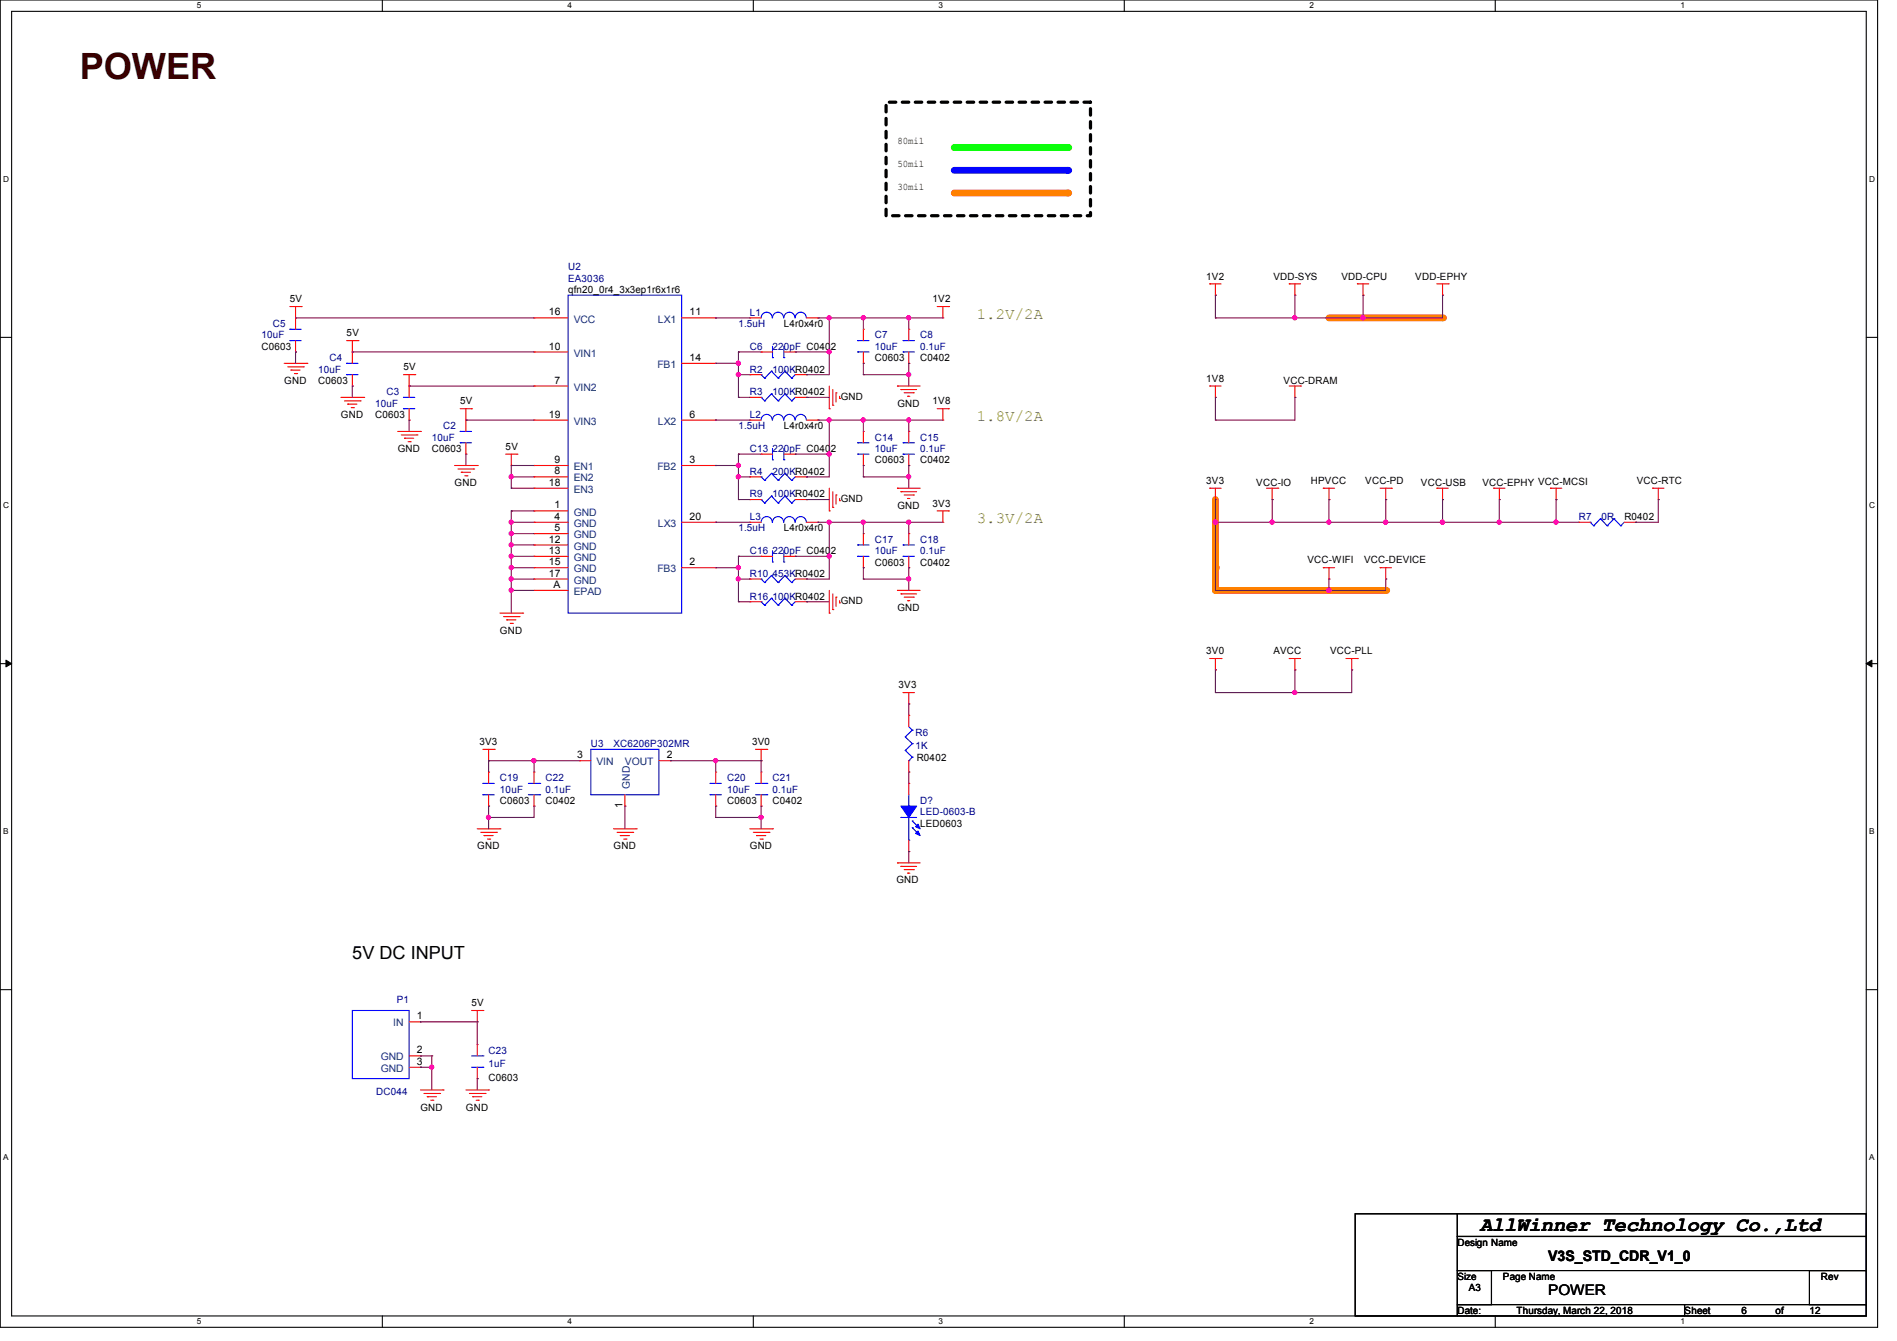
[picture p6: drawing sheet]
<svg xmlns="http://www.w3.org/2000/svg" width="297mm" height="210mm" viewBox="0 0 297 210" stroke-linecap="round" stroke-linejoin="round" font-family="sans-serif">
<path d="M0 0h294v207.9h-294zM1.8 1.8h290.4v204.3h-290.4z" fill="none" stroke="#000" stroke-width=".17"/>
<g fill="#fff">
<path d="M30.8 .2h.7v1.4h-.7z"/>
<path d="M30.8 206.2h.7v1.4h-.7z"/>
</g>
<path d="M59.9 0v1.8M59.9 206.1v1.8" fill="none" stroke="#000" stroke-width=".17"/>
<g fill="#fff">
<path d="M88.9 .2h.6v1.4h-.6z"/>
<path d="M88.9 206.2h.6v1.4h-.6z"/>
</g>
<path d="M117.9 0v1.8M117.9 206.1v1.8" fill="none" stroke="#000" stroke-width=".17"/>
<g fill="#fff">
<path d="M146.9 .2h.7v1.4h-.7z"/>
<path d="M146.9 206.2h.7v1.4h-.7z"/>
</g>
<path d="M176 0v1.8M176 206.1v1.8" fill="none" stroke="#000" stroke-width=".17"/>
<g fill="#fff">
<path d="M205 .2h.7v1.4h-.7z"/>
<path d="M205 206.2h.7v1.4h-.7z"/>
</g>
<path d="M234.1 0v1.8M234.1 206.1v1.8" fill="none" stroke="#000" stroke-width=".17"/>
<g fill="#fff">
<path d="M263.1 .2h.7v1.4h-.7z"/>
<path d="M263.1 206.2h.7v1.4h-.7z"/>
<path d="M.5 27.3h.9v1.4h-.9z"/>
<path d="M292.7 27.3h.8v1.4h-.8z"/>
<path d="M.5 78.4h.9v1.4h-.9z"/>
<path d="M292.7 78.4h.8v1.4h-.8z"/>
</g>
<path d="M0 52.8h1.8M292.2 52.8h1.8" fill="none" stroke="#000" stroke-width=".17"/>
<g fill="#fff">
<path d="M.5 129.5h.8v1.4h-.8z"/>
<path d="M292.7 129.5h.8v1.4h-.8z"/>
</g>
<path d="M0 103.9h1.8M292.2 103.9h1.8" fill="none" stroke="#000" stroke-width=".17"/>
<path d="M.9 103.4l.9 .5-.9 .5zM292.2 103.9l.9-.5v1z" fill="#000" stroke="#000" stroke-width=".16"/>
<g fill="#fff">
<path d="M.5 180.5h.8v1.4h-.8z"/>
<path d="M292.7 180.5h.8v1.4h-.8z"/>
</g>
<path d="M0 155h1.8M292.2 155h1.8" fill="none" stroke="#000" stroke-width=".17"/>
<path d="M149.4 26.7h17.8" fill="none" stroke="#00f" stroke-width="1.1"/>
<circle cx="167.2" cy="26.7" r=".53" fill="#00f"/>
<path d="M149.4 30.2h17.8" fill="none" stroke="#ff8000" stroke-width="1.1"/>
<circle cx="167.2" cy="30.2" r=".53" fill="#ff8000"/>
<path d="M138.7 16h32v17.8h-32z" fill="none" stroke="#000" stroke-width=".51" stroke-dasharray="1 1"/>
<path d="M208.1 49.8h17.7" fill="none" stroke="#ff8000" stroke-width="1.1"/>
<circle cx="225.8" cy="49.8" r=".53" fill="#ff8000"/>
<path d="M149.4 23.1h17.8" fill="none" stroke="#0f0" stroke-width="1.1"/>
<circle cx="167.2" cy="23.1" r=".53" fill="#0f0"/>
<path d="M190.3 92.5h17.8" fill="none" stroke="#ff8000" stroke-width="1.1"/>
<circle cx="208.1" cy="92.5" r=".53" fill="#ff8000"/>
<path d="M208.1 92.5h8.9" fill="none" stroke="#ff8000" stroke-width="1.1"/>
<circle cx="217" cy="92.5" r=".53" fill="#ff8000"/>
<path d="M190.3 78.2v10.7" fill="none" stroke="#ff8000" stroke-width="1.1"/>
<circle cx="190.3" cy="88.9" r=".53" fill="#ff8000"/>
<path d="M190.3 85.3v7.2" fill="none" stroke="#ff8000" stroke-width="1.1"/>
<circle cx="190.3" cy="92.5" r=".53" fill="#ff8000"/>
<g fill="none" stroke="#f00" stroke-width=".17">
<path d="M44.5 56.9h3.5M45 57.4h2.5M45.4 48h1.8M45.6 58h.1M45.6 58h1.4M46.1 58.5h.3M46.3 49.8h.1M46.3 55.1h.1M46.3 48v3.6M46.3 53.3v1.8M46.4 58.5h.1M47.2 48h.1"/>
<path d="M47.5 57.4h.1M48 56.9h.1M54.3 53.3h1.7M55.2 55.1h.1M55.2 53.3v3.6M55.2 58.7v1.8M56 53.3h.1M63.2 58.7h1.7M64.1 58.7v3.5M64.9 58.7h.1M83.6 49.8h.1M83.6 55.1h.1"/>
<path d="M83.6 49.8h5.3M83.6 55.1h5.3M106.7 56.9h5.4M106.7 49.8h5.4M112.1 49.8h.1M112.1 56.9h.1M117.4 58.7h.1M117.4 49.8h.1M117.4 58.7h1.8M117.4 49.8h1.8M119.2 55.1h.1M119.2 55.1h1.7"/>
<path d="M122.7 55.1h1.8M124.5 55.1h.1M124.5 58.7h1.8M126.3 58.7h.1M126.3 49.8h1.8M128.1 49.8h.1M135.2 51.6h.1M135.2 56.9h.1M135.2 51.6v1.7M135.2 55.1v1.8M142.3 51.6h.1M142.3 56.9h.1"/>
<path d="M142.3 51.6v1.7M142.3 55.1v1.8M146.7 48h1.8M147.6 49.8h.1M147.6 48v1.8M148.5 48h.1M189.4 44.4h.1M189.4 44.4h1.8M190.3 46.2h.1M190.3 44.4v1.8M201.8 44.4h.1M201.8 44.4h1.8"/>
<path d="M202.7 46.2h.1M202.7 44.4v1.8M212.5 44.4h.1M212.5 44.4h1.8M213.4 46.2h.1M213.4 44.4v1.8M225 44.4h1.7M225.8 46.2h.1M225.8 44.4v1.8M226.7 44.4h.1M53.4 62.2h3.5M53.9 62.8h2.5"/>
<path d="M54.4 63.3h.1M54.4 63.3h1.5M55 63.8h.3M55.2 60.5h.1M55.3 63.8h.1M56.4 62.8h.1M56.9 62.2h.1M62.3 67.6h3.5M62.8 68.1h2.5M63.3 68.6h.1M63.3 68.6h1.5M63.9 69.2h.3"/>
<path d="M64.1 60.5h.1M64.1 65.8h.1M64.1 64v1.8M64.2 69.2h.1M65.3 68.1h.1M65.8 67.6h.1M71.2 72.9h3.5M71.7 73.4h2.5M72.1 64h1.7M72.2 74h.1M72.2 74h1.5M72.8 74.5h.3"/>
<path d="M72.9 65.8h.1M72.9 71.1h.1M72.9 64v3.6M72.9 69.3v1.8M73.1 74.5h.1M73.8 64h.1M74.2 73.4h.1M74.7 72.9h.1M79.2 71.1h1.7M80.1 72.9h.1M80.1 71.1v1.8M80.9 71.1h.1"/>
<path d="M83.6 72.9h.1M83.6 60.5h.1M83.6 65.8h.1M83.6 74.7h.1M83.6 76.5h.1M83.6 76.5h5.3M83.6 72.9h5.3M83.6 60.5h5.3M83.6 65.8h5.3M83.6 74.7h5.3M106.7 72.9h5.4M106.7 65.8h5.4"/>
<path d="M112.1 72.9h.1M112.1 65.8h.1M117.4 78.2h.1M117.4 65.8h.1M117.4 74.7h.1M117.4 62.2h.1M117.4 62.2h1.8M117.4 78.2h1.8M117.4 65.8h1.8M117.4 74.7h1.8M119.2 71.1h.1M119.2 71.1h1.7"/>
<path d="M122.7 71.1h1.8M124.5 71.1h.1M124.5 62.2h1.8M124.5 78.2h1.8M124.5 74.7h1.8M126.3 78.2h.1M126.3 74.7h.1M126.3 62.2h.1M126.3 65.8h1.8M128.1 65.8h.1M129.8 64h.1M129.8 60.5v3.5"/>
<path d="M129.8 76.5v3.5M130.4 63.5h.1M130.4 79.5h.1M130.4 61v2.5M130.4 77v2.5M130.9 61.5h.1M130.9 77.5h.1M130.9 61.5v1.4M130.9 77.5v1.5M131.4 62.4h.1M131.4 78.4h.1M131.4 62.1v.3"/>
<path d="M131.4 78.1v.3M135.2 67.6h.1M135.2 72.9h.1M135.2 67.6v1.7M135.2 71.1v1.8M140.5 60.5h.1M140.5 76.5h.1M140.5 76.5h3.6M140.5 60.5h3.6M141.1 61h.1M141.1 77h.1M141.1 61h2.4"/>
<path d="M141.1 77h2.4M141.6 61.5h1.4M141.6 77.5h1.4M142.1 62.1h.1M142.1 78.1h.1M142.1 62.1h.4M142.1 78.1h.4M142.3 67.6h.1M142.3 72.9h.1M142.3 67.6v1.7M142.3 71.1v1.8M143 61.5h.1"/>
<path d="M143 77.5h.1M146.7 64h1.8M147.6 65.8h.1M147.6 64v1.8M148.5 64h.1M189.4 76.5h.1M189.4 60.5h.1M189.4 76.5h1.8M189.4 60.5h1.8M190.3 78.2h.1M190.3 62.2h.1M190.3 60.5v1.7"/>
<path d="M190.3 76.5v1.7M198.3 76.5h1.8M199.2 78.2h.1M199.2 76.5v1.7M200.1 76.5h.1M201.8 60.5h1.8M202.7 62.2h.1M202.7 60.5v1.7M203.6 60.5h.1M207.2 76.5h.1M207.2 76.5h1.8M208.1 78.2h.1"/>
<path d="M208.1 76.5v1.7M216.1 76.5h1.7M217 78.2h.1M217 76.5v1.7M217.8 76.5h.1M225 76.5h.1M225 76.5h1.7M225.8 78.2h.1M225.8 76.5v1.7M233.8 76.5h.1M233.8 76.5h1.8M234.7 78.2h.1"/>
<path d="M234.7 76.5v1.7M242.7 76.5h.1M242.7 76.5h1.8M243.6 78.2h.1M243.6 76.5v1.7M258.7 76.5h.1M258.7 76.5h1.8M259.6 78.2h.1M259.6 76.5v1.7M78.3 96h3.5M78.8 96.6h2.5M79.3 97.1h.1"/>
<path d="M79.3 97.1h1.5M79.9 97.6h.3M80.2 97.6h.1M81.3 96.6h.1M81.8 96h.1M83.6 80h.1M83.6 81.8h.1M83.6 83.6h.1M83.6 85.3h.1M83.6 87.1h.1M83.6 88.9h.1M83.6 90.7h.1"/>
<path d="M83.6 92.5h.1M83.6 88.9h5.3M83.6 92.5h5.3M83.6 80h5.3M83.6 81.8h5.3M83.6 87.1h5.3M83.6 83.6h5.3M83.6 85.3h5.3M83.6 90.7h5.3M106.7 88.9h5.4M106.7 81.8h5.4M112.1 88.9h.1"/>
<path d="M112.1 81.8h.1M117.4 81.8h.1M117.4 94.2h.1M117.4 90.7h.1M117.4 81.8h1.8M117.4 90.7h1.8M117.4 94.2h1.8M119.2 87.1h.1M119.2 87.1h1.7M122.7 87.1h1.8M124.5 87.1h.1M124.5 90.7h1.8"/>
<path d="M124.5 94.2h1.8M126.3 94.2h.1M126.3 90.7h.1M126.3 81.8h1.8M128.1 81.8h.1M129.8 80h.1M129.8 96h.1M129.8 92.5v3.5M130.4 95.5h.1M130.4 93v2.5M130.9 93.5h.1M130.9 93.5v1.5"/>
<path d="M131.4 94.4h.1M131.4 94.1v.3M135.2 83.6h.1M135.2 88.9h.1M135.2 83.6v1.7M135.2 87.1v1.8M140.5 92.5h.1M140.5 92.5h3.6M141.1 93h.1M141.1 93h2.4M141.6 93.5h1.4M142.1 94.1h.1"/>
<path d="M142.1 94.1h.4M142.3 83.6h.1M142.3 88.9h.1M142.3 83.6v1.7M142.3 87.1v1.8M143 93.5h.1M146.7 80h1.8M147.6 81.8h.1M147.6 80v1.8M148.5 80h.1M207.2 88.9h.1M207.2 88.9h1.8"/>
<path d="M208.1 90.7h.1M208.1 88.9v1.8M216.1 88.9h.1M216.1 88.9h1.7M217 90.7h.1M217 88.9v1.8M247.2 81.8h.1M247.2 81.8h1.8M254.3 81.8h1.8M256.1 81.8h.1M75.6 117.3h1.8M76.5 119.1h.1"/>
<path d="M76.5 117.3v1.8M77.4 117.3h.1M90.7 119.1h.1M90.7 119.1h1.8M103.2 119.1h1.7M104.9 119.1h.1M118.3 117.3h1.8M119.2 119.1h.1M119.2 117.3v1.8M120.1 117.3h.1M141.4 108.5h.1M141.4 108.5h1.8"/>
<path d="M142.3 110.2h.1M142.3 112h.1M142.3 108.5v1.7M142.3 112v1.8M142.3 119.1v1.8M189.4 103.1h1.8M190.3 104.9h.1M190.3 103.1v1.8M191.2 103.1h.1M201.8 103.1h.1M201.8 103.1h1.8M202.7 104.9h.1"/>
<path d="M202.7 103.1v1.8M210.7 103.1h1.8M211.6 104.9h.1M211.6 103.1v1.8M212.5 103.1h.1M74.7 129.8h3.6M75.3 130.3h2.4M75.8 130.9h.1M75.8 130.9h1.4M76.3 131.4h.4M76.5 120.9h.1M76.5 126.2h.1"/>
<path d="M76.5 120.9v1.8M76.5 124.5v1.7M76.7 131.4h.1M77.7 130.3h.1M78.3 129.8h.1M83.6 126.2h.1M83.6 120.9h.1M83.6 120.9v1.8M83.6 124.5v1.7M96.1 129.8h3.5M96.6 130.3h2.5M97.1 130.9h.1"/>
<path d="M97.1 130.9h1.5M97.7 131.4h.3M97.8 126.2h.1M97.8 124.5v1.7M98 131.4h.1M99.1 130.3h.1M99.6 129.8h.1M112.1 120.9h.1M112.1 126.2h.1M112.1 120.9v1.8M112.1 124.5v1.7M117.4 129.8h3.5"/>
<path d="M117.9 130.3h2.5M118.4 130.9h.1M118.4 130.9h1.5M119 131.4h.3M119.2 126.2h.1M119.2 120.9h.1M119.2 120.9v1.8M119.2 124.5v1.7M119.3 131.4h.1M120.4 130.3h.1M120.9 129.8h.1M140.5 135.1h.1"/>
<path d="M140.5 135.1h3.6M141.1 135.7h.1M141.1 135.7h2.4M141.6 136.2h1.4M142.1 136.7h.1M142.1 136.7h.4M142.3 120.9h.1M142.3 122.7h.1M142.3 133.3h.1M142.3 122.7v1.8M142.3 131.6v1.7M143 136.2h.1"/>
<path d="M73.8 158.2h1.8M74.7 158.2v1.8M75.6 158.2h.1M64.1 160h1.7M64.1 165.4h1.7M64.1 167.1h1.7M65.8 160h.1M65.8 165.4h.1M65.8 167.1h.1M65.8 170.7h3.6M66.4 171.2h2.4M66.9 171.7h.1"/>
<path d="M66.9 171.7h1.4M67.4 172.3h.4M67.8 172.3h.1M68.8 171.2h.1M69.4 170.7h.1M72.9 170.7h3.6M73.5 171.2h2.4M74 171.7h.1M74 171.7h1.4M74.5 172.3h.4M74.7 160h.1M74.7 168.9h.1"/>
<path d="M74.7 163.6h.1M74.7 163.6v1.8M74.7 167.1v1.8M74.9 172.3h.1M75.9 171.2h.1M76.5 170.7h.1"/>
</g>
<path d="M212.2 190.1h16v16h-16zM228.2 190.1h64v3.5h-64zM228.2 193.6h64v5.4h-64zM228.2 199h5.3v5.3h-5.3zM283.3 199h8.9v5.3h-8.9zM228.2 204.3h35.5v1.8h-35.5zM263.7 204.3h28.5v1.8h-28.5z" fill="none" stroke="#000" stroke-width=".17"/>
<g fill="none" stroke="#00f" stroke-width=".17">
<path d="M45.4 51.6h.1M45.4 53.3h.1M45.4 53.3h1.8M45.4 51.6h1.8M54.3 56.9h.1M54.3 58.7h.1M54.3 56.9h1.7M54.3 58.7h1.7M88.9 46.2h17.8v49.8h-17.8zM119.2 58.7h.1M119.2 49.8a.87 .87 0 0 1 .8-.9 .87 .87 0 0 1 .9 .9M119.2 58.7l.5 .5"/>
<path d="M119.7 59.2h.1M120.8 58.1h.1M120.8 58.1l1 1.1M120.8 58.1l-1.1 1.1M120.9 49.8a.87 .87 0 0 1 .9-.9 .87 .87 0 0 1 .9 .9M120.9 56h.1M120.9 54.2v1.8M121.8 59.2h.1M122.7 49.8a.87 .87 0 0 1 .9-.9 .87 .87 0 0 1 .9 .9M122.7 56h.1M122.7 54.2v1.8M122.9 58.1h.1"/>
<path d="M122.9 58.1l1.1 1.1M122.9 58.1l-1.1 1.1M124 59.2h.1M124.5 49.8a.87 .87 0 0 1 .9-.9 .87 .87 0 0 1 .8 .9M124.5 58.7l-.5 .5M134.3 53.3h.1M134.3 55.1h.1M134.3 53.3h1.8M134.3 55.1h1.8M141.4 53.3h.1M141.4 55.1h.1M141.4 53.3h1.8"/>
<path d="M141.4 55.1h1.8M63.2 62.2h.1M63.2 64h.1M63.2 62.2h1.7M63.2 64h1.7M72.1 67.6h.1M72.1 69.3h.1M72.1 69.3h1.7M72.1 67.6h1.7M119.2 78.2h.1M119.2 65.8a.87 .87 0 0 1 .8-.9 .87 .87 0 0 1 .9 .9M119.2 74.7h.1"/>
<path d="M119.2 62.2h.1M119.2 78.2l.5 .6M119.2 74.7l.5 .5M119.2 62.2l.5 .6M119.7 78.8h.1M119.7 75.2h.1M119.7 62.8h.1M120.8 77.7h.1M120.8 74.1h.1M120.8 61.7h.1M120.8 77.7l1 1.1M120.8 77.7l-1.1 1.1"/>
<path d="M120.8 74.1l1 1.1M120.8 74.1l-1.1 1.1M120.8 61.7l1 1.1M120.8 61.7l-1.1 1.1M120.9 72h.1M120.9 65.8a.87 .87 0 0 1 .9-.9 .87 .87 0 0 1 .9 .9M120.9 70.2v1.8M121.8 78.8h.1M121.8 75.2h.1M121.8 62.8h.1M122.7 72h.1M122.7 65.8a.87 .87 0 0 1 .9-.9 .87 .87 0 0 1 .9 .9"/>
<path d="M122.7 70.2v1.8M122.9 77.7h.1M122.9 74.1h.1M122.9 61.7h.1M122.9 77.7l1.1 1.1M122.9 77.7l-1.1 1.1M122.9 74.1l1.1 1.1M122.9 74.1l-1.1 1.1M122.9 61.7l1.1 1.1M122.9 61.7l-1.1 1.1M124 78.8h.1M124 75.2h.1"/>
<path d="M124 62.8h.1M124.5 65.8a.87 .87 0 0 1 .9-.9 .87 .87 0 0 1 .8 .9M124.5 78.2l-.5 .6M124.5 74.7l-.5 .5M124.5 62.2l-.5 .6M134.3 69.3h.1M134.3 71.1h.1M134.3 69.3h1.8M134.3 71.1h1.8M141.4 69.3h.1M141.4 71.1h.1M141.4 69.3h1.8"/>
<path d="M141.4 71.1h1.8M119.2 81.8a.87 .87 0 0 1 .8-.9 .87 .87 0 0 1 .9 .9M119.2 94.2h.1M119.2 90.7h.1M119.2 94.2l.5 .6M119.2 90.7l.5 .5M119.7 94.8h.1M119.7 91.2h.1M120.8 93.7h.1M120.8 90.1h.1M120.8 93.7l1 1.1M120.8 93.7l-1.1 1.1"/>
<path d="M120.8 90.1l1 1.1M120.8 90.1l-1.1 1.1M120.9 88h.1M120.9 81.8a.87 .87 0 0 1 .9-.9 .87 .87 0 0 1 .9 .9M120.9 86.2v1.8M121.8 94.8h.1M121.8 91.2h.1M122.7 88h.1M122.7 81.8a.87 .87 0 0 1 .9-.9 .87 .87 0 0 1 .9 .9M122.7 86.2v1.8M122.9 93.7h.1M122.9 90.1h.1"/>
<path d="M122.9 93.7l1.1 1.1M122.9 93.7l-1.1 1.1M122.9 90.1l1.1 1.1M122.9 90.1l-1.1 1.1M124 94.8h.1M124 91.2h.1M124.5 81.8a.87 .87 0 0 1 .9-.9 .87 .87 0 0 1 .8 .9M124.5 94.2l-.5 .6M124.5 90.7l-.5 .5M134.3 85.3h.1M134.3 87.1h.1M134.3 85.3h1.8"/>
<path d="M134.3 87.1h1.8M141.4 85.3h.1M141.4 87.1h.1M141.4 85.3h1.8M141.4 87.1h1.8M249 81.8h.1M249 81.8l.5 .5M249.5 82.3h.1M250.6 81.2h.1M250.6 81.2l1 1.1M250.6 81.2l-1.1 1.1M251.6 82.3h.1"/>
<path d="M252.7 81.2h.1M252.7 81.2l1 1.1M252.7 81.2l-1.1 1.1M253.7 82.3h.1M254.3 81.8l-.6 .5M92.5 117.3h10.7v7.2h-10.7zM141.7 115.4h.1M141.7 117.5h.1M141.7 115.4l1.1 1.1M141.7 117.5l1.1 1.1M142.3 119.1h.1M142.3 113.8l.5 .5"/>
<path d="M142.8 114.3h.1M142.8 116.5h.1M142.8 118.6h.1M142.8 114.3l-1.1 1.1M142.8 116.5l-1.1 1M142.8 118.6l-.5 .5M75.6 122.7h.1M75.6 124.5h.1M75.6 122.7h1.8M75.6 124.5h1.8M82.7 122.7h1.8M82.7 124.5h1.8"/>
<path d="M84.5 124.5h.1M84.5 122.7h.1M111.2 122.7h.1M111.2 124.5h.1M111.2 122.7h1.7M111.2 124.5h1.7M118.3 122.7h1.8M118.3 124.5h1.8M120.1 124.5h.1M120.1 122.7h.1M141.1 128h.1M141.1 128h2.4"/>
<path d="M142.3 126.2h.1M142.3 131.6h.1M142.3 124.5v1.7M142.3 128v3.6M142.8 128.6h.1M142.8 129.6h.1M142.8 128.6l1.1 1M142.8 129.6l1.1 1.1M55.2 158.2h8.9v10.7h-8.9zM73.8 167.1h1.8M73.8 165.4h1.8M75.6 167.1h.1"/>
<path d="M75.6 165.4h.1"/>
</g>
<g fill="#00f" stroke="#00f" stroke-width=".17">
<path d="M141.1 126.2h2.4l-1.2 1.8z" fill-rule="evenodd"/>
<path d="M143.7 130.1l.4 .8-.8-.4z" fill-rule="evenodd"/>
<path d="M143.7 129.1l.4 .7-.8-.3z" fill-rule="evenodd"/>
</g>
<g fill="none" stroke="#800040" stroke-width=".17">
<path d="M46.3 55.1h.1M46.3 49.8h.1M46.3 49.8h37.3M46.3 55.1v1.8M55.2 55.1h.1M55.2 55.1h28.4M112.1 49.8h.1M112.1 56.9h.1M112.1 49.8h5.3M112.1 56.9h3.5M115.6 55.1h.1M115.6 58.7h.1"/>
<path d="M115.6 56.9h.1M115.6 55.1h3.6M115.6 58.7h1.8M115.6 55.1v7.1M124.5 55.1h.1M124.5 55.1h5.3M126.3 58.7h.1M128.1 49.8h.1M128.1 49.8h19.5M129.8 49.8h.1M129.8 55.1h.1M129.8 49.8v8.9h-3.5"/>
<path d="M135.2 49.8h.1M135.2 56.9h.1M135.2 58.7h.1M135.2 49.8v1.8M135.2 56.9v1.8M135.2 58.7h7.1M142.3 56.9h.1M142.3 58.7h.1M142.3 49.8h.1M142.3 49.8v1.8M142.3 56.9v3.6M190.3 46.2h.1"/>
<path d="M190.3 49.8h.1M190.3 46.2v3.6M202.7 46.2h.1M202.7 49.8h.1M202.7 46.2v3.6M213.4 46.2h.1M213.4 49.8h.1M213.4 46.2v3.6M225.8 46.2h.1M225.8 46.2v3.6h-35.5M55.2 60.5h.1M55.2 60.5v1.7"/>
<path d="M64.1 65.8h.1M64.1 60.5h.1M64.1 65.8v1.8M64.1 60.5h19.5M72.9 71.1h.1M72.9 65.8h.1M72.9 71.1v1.8M72.9 65.8h10.7M80.1 72.9h.1M80.1 76.5h.1M80.1 74.7h.1M80.1 72.9h3.5"/>
<path d="M80.1 72.9v3.6M80.1 76.5h3.5M80.1 74.7h3.5M112.1 65.8h.1M112.1 72.9h.1M112.1 72.9h3.5M112.1 65.8h5.3M115.6 62.2h.1M115.6 71.1h.1M115.6 78.2h.1M115.6 74.7h.1M115.6 72.9h.1"/>
<path d="M115.6 74.7h1.8M115.6 62.2h1.8M115.6 71.1v7.1M115.6 78.2h1.8M115.6 71.1h3.6M124.5 71.1h.1M124.5 71.1h5.3M126.3 62.2h.1M126.3 78.2h.1M126.3 74.7h.1M126.3 62.2h3.5M126.3 78.2h3.5"/>
<path d="M128.1 65.8h.1M128.1 65.8h19.5M129.8 65.8h.1M129.8 71.1h.1M129.8 65.8v8.9h-3.5M135.2 65.8h.1M135.2 72.9h.1M135.2 74.7h.1M135.2 74.7h7.1M135.2 65.8v1.8M135.2 72.9v1.8M142.3 72.9h.1"/>
<path d="M142.3 74.7h.1M142.3 65.8h.1M142.3 65.8v1.8M142.3 72.9v3.6M190.3 78.2h.1M190.3 62.2h.1M190.3 65.8h.1M190.3 62.2v3.6M190.3 78.2v14.3M199.2 78.2h.1M199.2 78.2v3.6M202.7 62.2h.1"/>
<path d="M202.7 62.2v3.6h-12.4M208.1 78.2h.1M208.1 78.2v3.6M217 78.2h.1M217 78.2v3.6M225.8 78.2h.1M225.8 78.2v3.6M234.7 78.2h.1M234.7 78.2v3.6M243.6 78.2h.1M243.6 78.2v3.6M259.6 78.2h.1"/>
<path d="M259.6 78.2v3.6h-3.5M80.1 80h.1M80.1 92.5h.1M80.1 90.7h.1M80.1 88.9h.1M80.1 87.1h.1M80.1 85.3h.1M80.1 83.6h.1M80.1 81.8h.1M80.1 81.8h3.5M80.1 92.5h3.5M80.1 80v16"/>
<path d="M80.1 80h3.5M80.1 90.7h3.5M80.1 88.9h3.5M80.1 87.1h3.5M80.1 85.3h3.5M80.1 83.6h3.5M112.1 81.8h.1M112.1 88.9h.1M112.1 81.8h5.3M112.1 88.9h3.5M115.6 87.1h.1M115.6 94.2h.1"/>
<path d="M115.6 90.7h.1M115.6 88.9h.1M115.6 90.7h1.8M115.6 87.1h3.6M115.6 87.1v7.1M115.6 94.2h1.8M124.5 87.1h.1M124.5 87.1h5.3M126.3 94.2h.1M126.3 90.7h.1M126.3 94.2h3.5M128.1 81.8h.1"/>
<path d="M128.1 81.8h19.5M129.8 81.8h.1M129.8 87.1h.1M129.8 81.8v8.9h-3.5M135.2 81.8h.1M135.2 88.9h.1M135.2 90.7h.1M135.2 90.7h7.1M135.2 81.8v1.8M135.2 88.9v1.8M142.3 88.9h.1M142.3 90.7h.1"/>
<path d="M142.3 81.8h.1M142.3 81.8v1.8M142.3 88.9v3.6M190.3 81.8h.1M190.3 92.5h.1M190.3 81.8h56.9M199.2 81.8h.1M208.1 92.5h.1M208.1 81.8h.1M208.1 90.7h.1M208.1 90.7v1.8M217 90.7h.1"/>
<path d="M217 81.8h.1M217 90.7v1.8h-26.7M225.8 81.8h.1M234.7 81.8h.1M243.6 81.8h.1M256.1 81.8h.1M76.5 119.1h.1M76.5 119.1h14.2M76.5 119.1v1.8M83.6 119.1h.1M83.6 119.1v1.8M104.9 119.1h.1"/>
<path d="M104.9 119.1h14.3M112.1 119.1h.1M112.1 119.1v1.8M119.2 119.1h.1M119.2 119.1v1.8M142.3 110.2h.1M142.3 110.2v1.8M190.3 108.5h.1M190.3 104.9h.1M190.3 104.9v3.6M202.7 108.5h.1M202.7 104.9h.1"/>
<path d="M202.7 104.9v3.6M211.6 104.9h.1M211.6 104.9v3.6h-21.3M76.5 126.2h.1M76.5 128h.1M76.5 126.2v3.6M83.6 126.2h.1M83.6 126.2v1.8h-7.1M97.8 126.2h.1M97.8 126.2v3.6M112.1 126.2h.1M112.1 128h.1"/>
<path d="M112.1 126.2v1.8M112.1 128h7.1M119.2 126.2h.1M119.2 128h.1M119.2 126.2v3.6M142.3 120.9h.1M142.3 133.3h.1M142.3 120.9v1.8M142.3 133.3v1.8M65.8 167.1h.1M65.8 160h.1M65.8 165.4h.1"/>
<path d="M65.8 167.1h1.8M65.8 160h8.9M65.8 165.4h1.8M67.6 167.1h.1M67.6 165.4h.1M67.6 165.4v5.3M74.7 160h.1M74.7 168.9h.1M74.7 160v3.6M74.7 168.9v1.8"/>
</g>
<g fill="#f0f" stroke="#f0f" stroke-width=".17">
<circle cx="190.3" cy="81.8" r=".32"/>
<circle cx="199.2" cy="81.8" r=".32"/>
<circle cx="234.7" cy="81.8" r=".32"/>
<circle cx="243.6" cy="81.8" r=".32"/>
<circle cx="208" cy="81.8" r=".32"/>
<circle cx="225.8" cy="81.8" r=".32"/>
<circle cx="216.9" cy="81.8" r=".32"/>
<circle cx="67.6" cy="167.1" r=".32"/>
<circle cx="208" cy="92.4" r=".32"/>
<circle cx="213.4" cy="49.8" r=".32"/>
<circle cx="202.7" cy="49.8" r=".32"/>
<circle cx="80" cy="74.7" r=".32"/>
<circle cx="80" cy="92.4" r=".32"/>
<circle cx="80" cy="90.7" r=".32"/>
<circle cx="80" cy="88.9" r=".32"/>
<circle cx="80" cy="87.1" r=".32"/>
<circle cx="80" cy="85.3" r=".32"/>
<circle cx="80" cy="83.5" r=".32"/>
<circle cx="80" cy="81.8" r=".32"/>
<circle cx="142.3" cy="58.7" r=".32"/>
<circle cx="129.8" cy="55.1" r=".32"/>
<circle cx="129.8" cy="49.8" r=".32"/>
<circle cx="135.1" cy="49.8" r=".32"/>
<circle cx="115.6" cy="56.9" r=".32"/>
<circle cx="115.6" cy="58.7" r=".32"/>
<circle cx="142.3" cy="74.7" r=".32"/>
<circle cx="129.8" cy="71.1" r=".32"/>
<circle cx="135.1" cy="65.8" r=".32"/>
<circle cx="129.8" cy="65.8" r=".32"/>
<circle cx="115.6" cy="72.9" r=".32"/>
<circle cx="115.6" cy="74.7" r=".32"/>
<circle cx="142.3" cy="49.8" r=".32"/>
<circle cx="142.3" cy="65.8" r=".32"/>
<circle cx="142.3" cy="81.8" r=".32"/>
<circle cx="142.3" cy="90.7" r=".32"/>
<circle cx="129.8" cy="87.1" r=".32"/>
<circle cx="135.1" cy="81.8" r=".32"/>
<circle cx="129.8" cy="81.8" r=".32"/>
<circle cx="115.6" cy="88.9" r=".32"/>
<circle cx="115.6" cy="90.7" r=".32"/>
<circle cx="119.1" cy="128" r=".32"/>
<circle cx="112" cy="119.1" r=".32"/>
<circle cx="83.6" cy="119.1" r=".32"/>
<circle cx="76.5" cy="128" r=".32"/>
<circle cx="202.7" cy="108.4" r=".32"/>
</g>
<text font-size="5.7" fill="#400000" x="12.5" y="12.4">POWER</text>
<text font-size="3.2" x="231.7" y="192.7">AllWinner Technology Co.,Ltd</text>
<text font-size="2.8" x="55.2" y="150.1">5V DC INPUT</text>
<g font-size="2.5" fill="#808000">
<text x="152.9" y="50">1.2V/2A</text>
<text x="152.9" y="66">1.8V/2A</text>
<text x="152.9" y="82">3.3V/2A</text>
</g>
<g font-size="2.3">
<text x="242.4" y="197.5">V3S_STD_CDR_V1_0</text>
<text x="242.4" y="202.8">POWER</text>
</g>
<g font-size="1.6">
<text x="140.5" y="22.6">80mil</text>
<text x="140.5" y="26.1">50mil</text>
<text x="140.5" y="29.7">30mil</text>
<text x="45.4" y="47.3">5V</text>
<text x="88.9" y="45.9">qfn20_0r4_3x3ep1r6x1r6</text>
<text x="146" y="47.3">1V2</text>
<text x="188.9" y="43.8">1V2</text>
<text x="199.4" y="43.8">VDD-SYS</text>
<text x="210" y="43.8">VDD-CPU</text>
<text x="221.6" y="43.8">VDD-EPHY</text>
<text x="54.3" y="52.7">5V</text>
<text x="85.9" y="49.4">16</text>
<text x="108" y="49.4">11</text>
<text x="122.7" y="51.2">L4r0x4r0</text>
<text x="40.9" y="54.8">C0603</text>
<text x="63.2" y="58">5V</text>
<text x="85.9" y="54.7">10</text>
<text x="108" y="56.5">14</text>
<text x="137" y="56.6">C0603</text>
<text x="144.1" y="56.6">C0402</text>
<text x="188.9" y="59.8">1V8</text>
<text x="44.5" y="60.1">GND</text>
<text x="49.8" y="60.1">C0603</text>
<text x="53.4" y="65.4">GND</text>
<text x="58.7" y="65.4">C0603</text>
<text x="72.1" y="63.3">5V</text>
<text x="85.9" y="65.4">19</text>
<text x="86.8" y="60.1">7</text>
<text x="108" y="65.4">6</text>
<text x="131.6" y="62.6">GND</text>
<text x="140.5" y="63.7">GND</text>
<text x="146" y="63.3">1V8</text>
<text x="201" y="60.1">VCC-DRAM</text>
<text x="62.3" y="70.8">GND</text>
<text x="67.6" y="70.8">C0603</text>
<text x="79.2" y="70.4">5V</text>
<text x="122.7" y="67.2">L4r0x4r0</text>
<text x="71.2" y="76.1">GND</text>
<text x="85.9" y="76.1">18</text>
<text x="86.8" y="72.5">9</text>
<text x="86.8" y="74.3">8</text>
<text x="108" y="72.5">3</text>
<text x="137" y="72.6">C0603</text>
<text x="144.1" y="72.6">C0402</text>
<text x="188.9" y="75.8">3V3</text>
<text x="196.7" y="76.1">VCC-IO</text>
<text x="205.2" y="75.8">HPVCC</text>
<text x="213.8" y="75.8">VCC-PD</text>
<text x="222.5" y="76.1">VCC-USB</text>
<text x="232.1" y="76.1">VCC-EPHY VCC-MCSI</text>
<text x="256.3" y="75.8">VCC-RTC</text>
<text x="86.8" y="79.6">1</text>
<text x="86.8" y="81.4">4</text>
<text x="86.8" y="83.2">5</text>
<text x="108" y="81.4">20</text>
<text x="122.7" y="83.2">L4r0x4r0</text>
<text x="131.6" y="78.6">GND</text>
<text x="140.5" y="79.7">GND</text>
<text x="146" y="79.3">3V3</text>
<text x="254.3" y="81.4">R0402</text>
<text x="85.9" y="85">12</text>
<text x="85.9" y="86.7">13</text>
<text x="85.9" y="88.5">15</text>
<text x="108" y="88.5">2</text>
<text x="137" y="88.6">C0603</text>
<text x="144.1" y="88.6">C0402</text>
<text x="204.7" y="88.2">VCC-WIFI</text>
<text x="213.6" y="88.2">VCC-DEVICE</text>
<text x="85.9" y="90.3">17</text>
<text x="86.7" y="92.1">A</text>
<text x="131.6" y="94.6">GND</text>
<text x="140.5" y="95.7">GND</text>
<text x="78.3" y="99.2">GND</text>
<text x="140.7" y="107.8">3V3</text>
<text x="188.9" y="102.4">3V0</text>
<text x="199.4" y="102.4">AVCC</text>
<text x="208.3" y="102.4">VCC-PLL</text>
<text x="75.1" y="116.7">3V3</text>
<text x="90.4" y="118.7">3</text>
<text x="104.4" y="118.7">2</text>
<text x="117.7" y="116.7">3V0</text>
<text x="143.5" y="119.1">R0402</text>
<text x="78.3" y="125.9">C0603</text>
<text x="85.4" y="125.9">C0402</text>
<text x="113.8" y="125.9">C0603</text>
<text x="121" y="125.9">C0402</text>
<text x="97.5" y="126.6" transform="rotate(-90 97.5 126.6)">1</text>
<text x="144.1" y="129.5">LED0603</text>
<text x="74.7" y="133">GND</text>
<text x="96.1" y="133">GND</text>
<text x="117.4" y="133">GND</text>
<text x="140.3" y="138.3">GND</text>
<text x="65.3" y="159.6">1</text>
<text x="73.8" y="157.6">5V</text>
<text x="65.3" y="165">2</text>
<text x="65.3" y="166.8">3</text>
<text x="65.8" y="173.9">GND</text>
<text x="72.9" y="173.9">GND</text>
<text x="76.5" y="169.3">C0603</text>
<text x="228.2" y="195.1">Design Name</text>
<text x="228.2" y="200.4">Size</text>
<text x="230" y="202.2">A3</text>
<text x="235.3" y="200.4">Page Name</text>
<text x="285.1" y="200.4">Rev</text>
<text x="228.2" y="205.7">Date:</text>
<text x="237.4" y="205.7">Thursday, March 22, 2018</text>
<text x="263.8" y="205.7">Sheet</text>
<text x="272.6" y="205.7">6</text>
<text x="278" y="205.7">of</text>
<text x="283.3" y="205.7">12</text>
</g>
<g font-size="1.6" fill="#000080">
<text x="88.9" y="42.3">U2</text>
<text x="88.9" y="44.1">EA3036</text>
<text x="40.9" y="53">10uF</text>
<text x="42.7" y="51.2">C5</text>
<text x="115.6" y="51.2">1.5uH</text>
<text x="117.4" y="49.4">L1</text>
<text x="137" y="53">C7</text>
<text x="144.1" y="53">C8</text>
<text x="49.8" y="58.3">10uF</text>
<text x="51.6" y="56.6">C4</text>
<text x="117.4" y="58.3">R2</text>
<text x="117.4" y="54.8">C6</text>
<text x="121" y="58.3">100KR0402</text>
<text x="121" y="54.8">220pF C0402</text>
<text x="137" y="54.8">10uF</text>
<text x="144.1" y="54.8">0.1uF</text>
<text x="58.7" y="63.7">10uF</text>
<text x="60.5" y="61.9">C3</text>
<text x="117.4" y="65.4">L2</text>
<text x="117.4" y="61.9">R3</text>
<text x="121" y="61.9">100KR0402</text>
<text x="67.6" y="69">10uF</text>
<text x="69.4" y="67.2">C2</text>
<text x="115.6" y="67.2">1.5uH</text>
<text x="117.4" y="70.8">C13</text>
<text x="121" y="70.8">220pF C0402</text>
<text x="137" y="69">C14</text>
<text x="137" y="70.8">10uF</text>
<text x="144.1" y="69">C15</text>
<text x="144.1" y="70.8">0.1uF</text>
<text x="117.4" y="77.9">R9</text>
<text x="117.4" y="74.3">R4</text>
<text x="121" y="77.9">100KR0402</text>
<text x="121" y="74.3">200KR0402</text>
<text x="115.6" y="83.2">1.5uH</text>
<text x="117.4" y="81.4">L3</text>
<text x="247.2" y="81.4">R7</text>
<text x="250.8" y="81.4">0R</text>
<text x="117.4" y="86.8">C16</text>
<text x="121" y="86.8">220pF C0402</text>
<text x="137" y="85">C17</text>
<text x="137" y="86.8">10uF</text>
<text x="144.1" y="85">C18</text>
<text x="144.1" y="86.8">0.1uF</text>
<text x="117.4" y="93.9">R16</text>
<text x="117.4" y="90.3">R10</text>
<text x="121" y="93.9">100KR0402</text>
<text x="121" y="90.3">453KR0402</text>
<text x="92.5" y="117">U3</text>
<text x="96.1" y="117">XC6206P302MR</text>
<text x="143.4" y="115.2">R6</text>
<text x="143.4" y="117.3">1K</text>
<text x="78.3" y="122.3">C19</text>
<text x="78.3" y="124.1">10uF</text>
<text x="85.4" y="122.3">C22</text>
<text x="85.4" y="124.1">0.1uF</text>
<text x="113.8" y="122.3">C20</text>
<text x="113.8" y="124.1">10uF</text>
<text x="121" y="122.3">C21</text>
<text x="121" y="124.1">0.1uF</text>
<text x="144.1" y="125.9">D?</text>
<text x="144.1" y="127.7">LED-0603-B</text>
<text x="62.1" y="157">P1</text>
<text x="76.5" y="165">C23</text>
<text x="76.5" y="167.1">1uF</text>
<text x="58.9" y="171.4">DC044</text>
</g>
<g font-size="1.6" fill="#004080">
<text x="89.8" y="50.5">VCC</text>
<text x="103" y="50.5">LX1</text>
<text x="89.8" y="55.8">VIN1</text>
<text x="102.9" y="57.6">FB1</text>
<text x="89.8" y="61.2">VIN2</text>
<text x="89.8" y="66.5">VIN3</text>
<text x="103" y="66.5">LX2</text>
<text x="89.8" y="73.6">EN1</text>
<text x="89.8" y="75.4">EN2</text>
<text x="89.8" y="77.2">EN3</text>
<text x="102.9" y="73.6">FB2</text>
<text x="89.8" y="80.7">GND</text>
<text x="89.8" y="82.5">GND</text>
<text x="103" y="82.5">LX3</text>
<text x="89.8" y="84.3">GND</text>
<text x="89.8" y="86.1">GND</text>
<text x="89.8" y="87.8">GND</text>
<text x="89.8" y="89.6">GND</text>
<text x="102.9" y="89.6">FB3</text>
<text x="89.8" y="91.4">GND</text>
<text x="89.8" y="93.2">EPAD</text>
<text x="93.4" y="119.8">VIN</text>
<text x="97.8" y="119.8">VOUT</text>
<text x="98.6" y="123.6" transform="rotate(-90 98.6 123.6)">GND</text>
<text x="61.6" y="160.7">IN</text>
<text x="59.6" y="166.1">GND</text>
<text x="59.6" y="167.9">GND</text>
</g>
<g font-size="1.3">
<text x="30.8" y="1.3">5</text>
<text x="88.9" y="1.3">4</text>
<text x="146.9" y="1.3">3</text>
<text x="205" y="1.3">2</text>
<text x="263.1" y="1.3">1</text>
<text x=".5" y="28.4">D</text>
<text x="292.6" y="28.4">D</text>
<text x=".5" y="79.5">C</text>
<text x="292.6" y="79.5">C</text>
<text x=".5" y="130.6">B</text>
<text x="292.6" y="130.6">B</text>
<text x=".5" y="181.7">A</text>
<text x="292.6" y="181.7">A</text>
<text x="30.8" y="207.4">5</text>
<text x="88.9" y="207.4">4</text>
<text x="146.9" y="207.4">3</text>
<text x="205" y="207.4">2</text>
<text x="263.1" y="207.4">1</text>
</g>
</svg>
